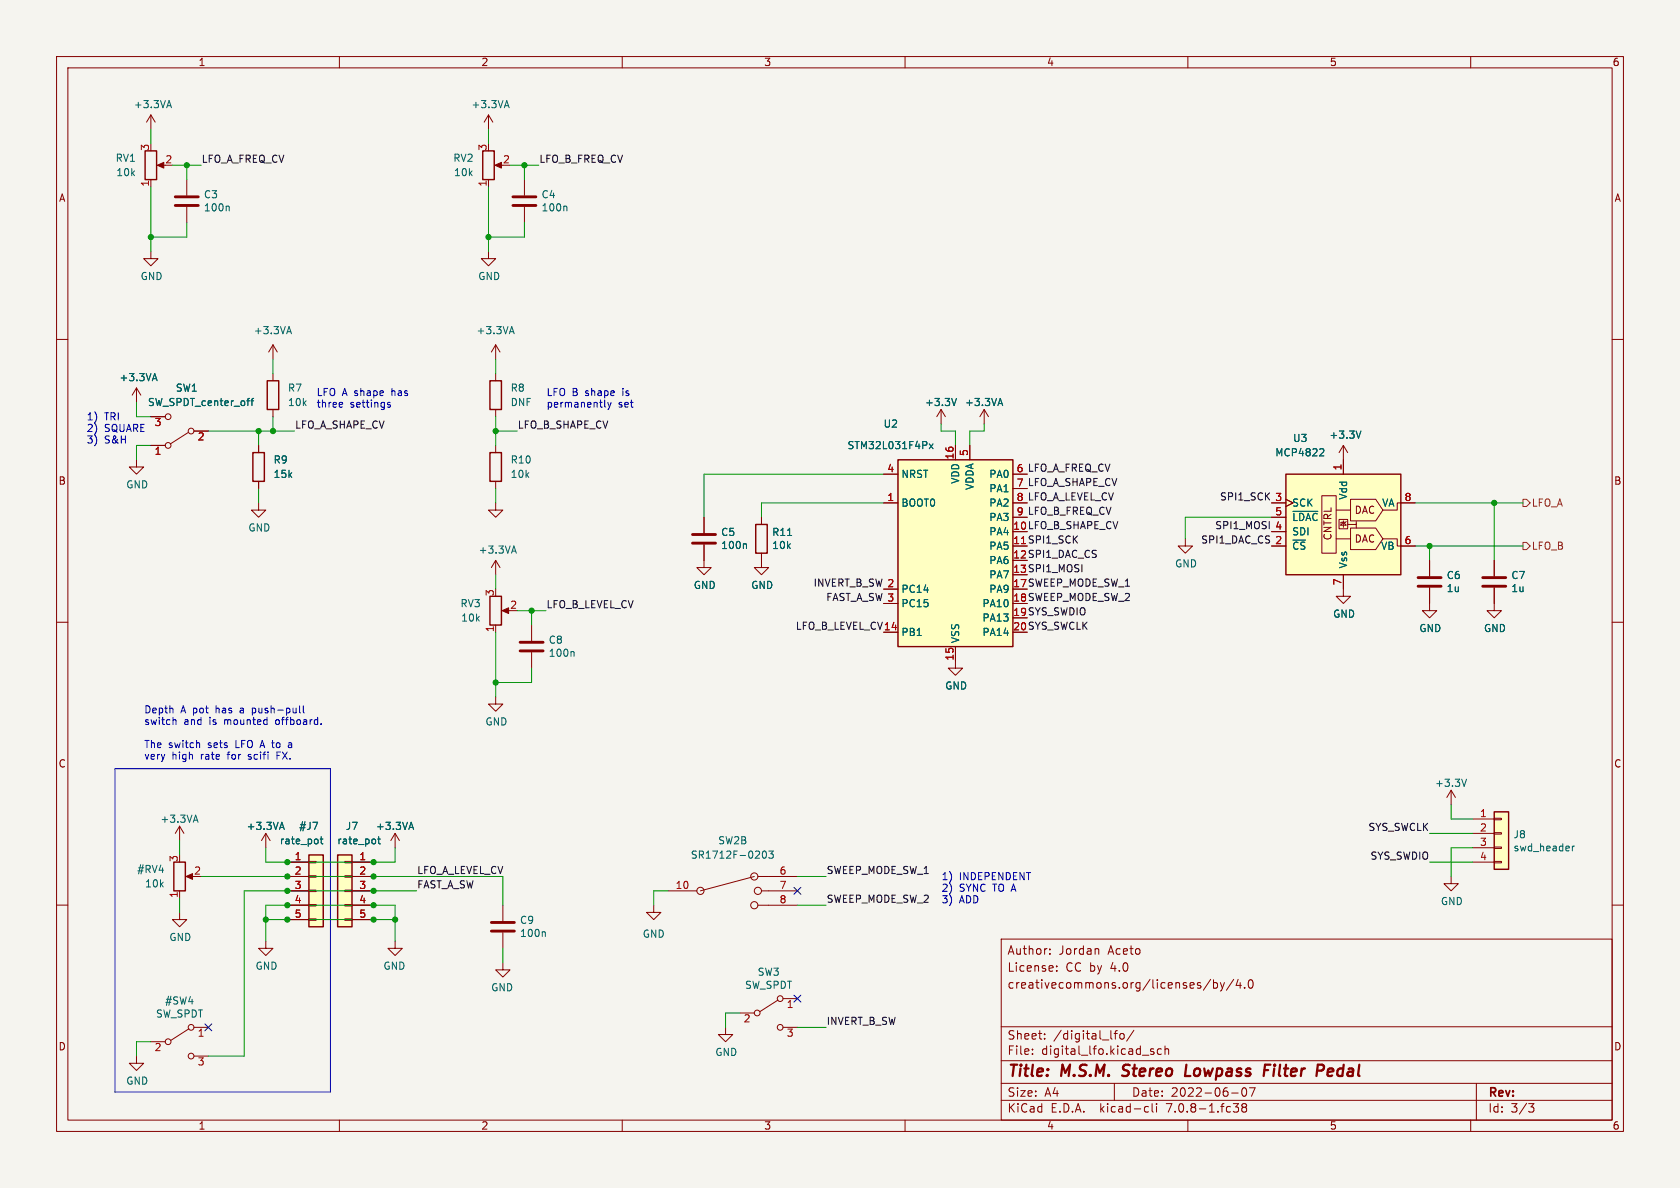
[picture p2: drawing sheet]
<svg xmlns="http://www.w3.org/2000/svg" width="297mm" height="210mm" viewBox="0 0 297 210" stroke-linecap="round" stroke-linejoin="round" font-family="sans-serif">
<path d="M0 0h297v210h-297z" fill="#f5f4ef" stroke="#f5f4ef" stroke-width=".18"/>
<g fill="none" stroke="#840000" stroke-width=".18">
<path d="M10 10h277v190h-277zM12 12h273v186h-273zM60 10v2M110 10v2M160 10v2M210 10v2M260 10v2M26.7 20.3l-.8 1.3M26.7 20.3v2.6M26.7 31.8v1.2M26.7 20.3l.7 1.3M28.2 29.2h1"/>
<path d="M33 31.8v2.7M33 36.6v2.8M86.4 20.3v2.6M86.4 31.8v1.2M86.4 20.3l-.8 1.3M86.4 20.3l.7 1.3M87.9 29.2h1M92.7 31.8v2.7M92.7 36.6v2.8M10 60h2M26.7 44.5v1.2h1.2l-1.2 1.3-1.3-1.3h1.3M86.4 44.5v1.2h1.2l-1.2 1.3-1.3-1.3h1.3"/>
<path d="M285 60h2M24.1 68.6l-.7 1.3M24.1 68.6v2.5M24.1 68.6l.8 1.3M26.7 78.7h2.5M26.7 73.7h2.5M33.3 76.5l-3.2 2M34.3 76.2h2.5M45.7 78.7v1.3M48.3 61v2.5M48.3 66v1.3M48.3 72.4v1.3"/>
<path d="M48.3 61l-.8 1.2M48.3 61l.7 1.2M87.6 61v2.5M87.6 66v1.3M87.6 72.4v1.3M87.6 78.7v1.3M87.6 61l-.7 1.2M87.6 61l.8 1.2M166.4 72.4l-.8 1.3M166.4 72.4v2.5M166.4 72.4l.7 1.3M168.9 78.7v2.6"/>
<path d="M171.4 78.7v2.6M174 72.4l-.8 1.3M174 72.4v2.5M174 72.4l.8 1.3M237.5 78.7v5.1M237.5 78.7l-.8 1.3M237.5 78.7l.8 1.3M24.1 81.3v1.3h1.3l-1.3 1.2-1.2-1.2h1.2M45.7 88.9v1.3h1.3l-1.3 1.2-1.3-1.2h1.3M45.7 85.1v1.3M87.6 88.9v1.3h1.3l-1.3 1.2-1.2-1.2h1.2M87.6 85.1v1.3"/>
<path d="M87.6 99.1v2.5M87.6 99.1l-.7 1.2M87.6 99.1l.8 1.2M124.5 96.3v4h1.2l-1.2 1.3-1.3-1.3h1.3M124.5 91.4v2.8M134.6 97.8v2.5h1.3l-1.3 1.3-1.3-1.3h1.3M134.6 91.4v1.3M156.2 88.9h2.5M156.2 83.8h2.5M179.1 88.9h2.5M179.1 91.4h2.5M179.1 83.8h2.5"/>
<path d="M179.1 86.4h2.5M209.5 95.3v1.2h1.3l-1.3 1.3-1.2-1.3h1.2M224.8 96.5h2.5M224.8 88.9h2.5M224.8 94h2.5M224.8 91.4h2.5M227.3 88.3l1.3 .6-1.3 .6M233.7 87.6h2.5v10.2h-2.5zM236.2 95.3h2.6M236.2 90.2h2.6M236.7 91.8h1.6v1.7h-1.6zM237.5 92.3l.5 .5h-1z"/>
<path d="M237.5 92.1v1.1M238 92.2l-.1 .1h-.8l-.1 .2M238.8 93.3h4.4l1.3 2-1.3 1.9h-4.4zM238.8 88.3h4.4l1.3 1.9-1.3 1.9h-4.4zM239.8 92.2v.5h-1.5M239.8 92.6v.7M244.5 95.3h2.5v1.2h3.2M250.2 88.9h-3.2v1.3h-2.5M252.7 99.1v2.8M264.2 99.1v2.8M10 110h2M87.6 110.5v1.3"/>
<path d="M89.2 108h1M94 110.5v2.8M94 115.3v2.8M156.2 111.8h2.5M156.2 104.1h2.5M156.2 106.7h2.5M168.9 114.3v3.8h1.3l-1.3 1.3-1.3-1.3h1.3M237.5 101.6v3.8h1.3l-1.3 1.3-1.3-1.3h1.3M252.7 103.9v4.1h1.3l-1.3 1.2-1.2-1.2h1.2M264.2 103.9v4.1h1.2l-1.2 1.2-1.3-1.2h1.3M285 110h2M87.6 123.2v1.3h1.3l-1.3 1.2-1.2-1.2h1.2"/>
<path d="M256.5 139.7l-.7 1.3M256.5 139.7v2.5M256.5 139.7l.8 1.3M10 160h2M31.7 146.1l-.7 1.2M31.7 146.1v2.5M31.7 157.5v1.3M31.7 146.1l.8 1.2M33.3 154.9h1M47 147.3l.8 1.3M47 147.3v2.6M47 147.3l-.8 1.3"/>
<path d="M50.8 154.9h3.8M50.8 152.4h3.8M50.8 157.5h3.8M54.6 159.9h1.3v.2h-1.3zM54.6 157.4h1.3v.2h-1.3zM54.6 154.8h1.3v.3h-1.3zM54.6 152.3h1.3v.2h-1.3zM61 159.9h1.2v.2h-1.2zM61 157.4h1.2v.2h-1.2zM61 154.8h1.2v.3h-1.2zM61 152.3h1.2v.2h-1.2zM62.2 154.9h3.8"/>
<path d="M62.2 152.4h3.8M62.2 157.5h3.8M69.8 147.3l-.7 1.3M69.8 147.3v2.6M69.8 147.3l.8 1.3M118.1 157.5h5.1M133.3 154.9l-9.5 2.6M134 154.9h7M134.6 157.5h6.4M256.5 154.9v1.3h1.3l-1.3 1.3-1.2-1.3h1.2M260.3 152.4h3.9M260.3 144.8h3.9"/>
<path d="M260.3 147.3h3.9M260.3 149.9h3.9M264.2 152.3h1.2v.2h-1.2zM264.2 149.7h1.2v.3h-1.2zM264.2 147.2h1.2v.2h-1.2zM264.2 144.7h1.2v.2h-1.2zM285 160h2M31.7 161.3v1.3h1.3l-1.3 1.2-1.2-1.2h1.2M47 166.4v1.2h1.3l-1.3 1.3-1.3-1.3h1.3M50.8 160h3.8M50.8 162.6h3.8M54.6 162.4h1.3v.3h-1.3z"/>
<path d="M61 162.4h1.2v.3h-1.2zM62.2 160h3.8M62.2 162.6h3.8M69.8 166.4v1.2h-1.2l1.2 1.3 1.3-1.3h-1.3M88.9 170.2v1.3h-1.3l1.3 1.2 1.3-1.2h-1.3M88.9 160v2.8M88.9 164.8v2.8M115.6 160v1.3h1.2l-1.2 1.3-1.3-1.3h1.3M130.8 179.1h2.5M134 160h7M137.5 176.8l-3.1 2M138.4 176.5h2.6"/>
<path d="M177 166h108v32h-108zM185.6 168.6v.1M185.6 167.8v.1M186.8 171.6v.1M186.8 170.8v.1M194 167.7l.2 .2v.8M214 173.1l-1.3 2M214.5 173.2v1.5M214.5 173.8l.5-.1 .2 .3v.4l-.1 .2h-.6M215.7 173.7l.4 1M216.1 174.7l-.1 .4-.3 .1M216.5 173.7l-.4 1"/>
<path d="M218.1 173.1l-1.3 2M218.9 173.1l-.4 1.1h1M219.2 173.7v1M220 174.6v.1M220.8 173.3l.2-.1a.81 .81 0 0 1 .6 .6 .81 .81 0 0 1-.3 .8l-.1 .1a.81 .81 0 0 1-.4-1.4zM24.1 186.7v1.3h1.3l-1.3 1.2-1.2-1.2h1.2M26.7 184.2h2.5M33.4 181.9l-3.2 2M34.3 181.6h2.5M34.3 186.7h2.5M60 198v2M110 198v2"/>
<path d="M128.3 181.6v1.3h1.2l-1.2 1.3-1.3-1.3h1.3M138.4 181.6h2.6M160 198v2M177 194.5h108M177 191.5h108M177 187.5h108M177 181.5h108M182.5 186.3v.1M182.5 185.5v.1M184.7 183.6v.1M184.7 182.8v.1M197 182.7h.5"/>
<path d="M197 191.5v3M197.5 182.2l-.3 .2v1.3M198 182.8l.2-.1 .5 .1v.6l-.1 .2-.4 .1-.2-.1zM200.5 182.1l-1.3 2M202.6 195.6l.4 .1M203 196.5l-.4 .1M203.7 195.1v1.3l.2 .2M204 185.5l-.4-.1-.2 .2 .1 .2 .5 .2v.3h-.6M204.5 195.1v.1M204.5 195.6v1M205.3 185.5l-.4-.1-.3 .3v.4l.1 .2h.6M206 185.5l.2-.1 .3 .1 .1 .9"/>
<path d="M206 184.9v1.5M210 198v2M217.7 193.2h1.2M218 195.1h1l-.5 .6 .4 .1v.7l-.2 .1-.6-.1M219.7 192.4a.81 .81 0 0 0 .3 1.4l.2-.1 .2-.5-.2-.8M219.8 195.7l-.3-.2 .3-.4h.3l.3 .3-.3 .3M219.8 195.7l-.3 .3 .1 .5 .2 .1h.3l.3-.3-.1-.4-.2-.2M219.8 195.7h.3M221.9 192.3l-.7 1.5M260 198v2M261 191.5v6.5M270.2 195.1h1l-.5 .6 .4 .1 .1 .5-.3 .3h-.4"/>
<circle cx="29.7" cy="73.7" r=".51"/>
<circle cx="29.7" cy="78.7" r=".51"/>
<circle cx="33.8" cy="76.2" r=".51"/>
<circle cx="123.8" cy="157.5" r=".63"/>
<circle cx="133.3" cy="154.9" r=".63"/>
<circle cx="134" cy="157.5" r=".63"/>
<circle cx="133.3" cy="160" r=".63"/>
<circle cx="133.9" cy="179.1" r=".51"/>
<circle cx="137.9" cy="176.5" r=".51"/>
<circle cx="29.7" cy="184.2" r=".51"/>
<circle cx="33.8" cy="186.7" r=".51"/>
<circle cx="33.8" cy="181.6" r=".51"/>
<circle cx="137.9" cy="181.6" r=".51"/>
</g>
<path d="M198.4 190.1l.2 .1M198.7 188.4l-.1 .2v.4M209.7 188.2l-.2 2h.9M223.5 189.2h.7M223.6 188.2h1M233.9 188.3a.53 .53 0 0 1 0 .8M235.5 188.9l-.6 .1-.2 .9 .2 .3h.4M235.7 189.4l-1 .1" fill="none" stroke="#840000" stroke-width=".4"/>
<g fill="none" stroke="#006464" stroke-width=".18">
<path d="M29.6 18.7h.6M29.9 17.8l.4 1.2M89.3 18.7h.6M89.6 17.8l.4 1.2M40.3 36.4l.2 .2v.7M100 36.4l.2 .2v.7M50.8 58.6h.6M51.1 57.7l.4 1.3M90.2 58.6h.6M90.5 57.7l.4 1.3M27.1 66.9h.6M27.4 66l.4 1.3"/>
<path d="M43.6 70.9h.5M44 70.4h.1M44.4 70.9h.4M44.8 70.4l-.3 .2v1.1M164.3 78.5l.6 .8M164.9 78.5l-.6 .8M169.1 70.4l-.4 1.3M176.5 71.3h.6M176.8 70.4l.5 1.3M233.5 79.3l.4 .1 .1 .3-.7 .9h.7M240.6 76.2l-.4 1.3M90.6 97.4h.6"/>
<path d="M90.9 96.5l.4 1.3M131.8 96.1l.2 .2v.7M139.2 94.7h.8M228.6 90.4h4.4M101.3 115.2l.2 .2v.6M259.3 137.7l-.5 1.3M34.3 145h.6M34.6 144.1l.4 1.3M49.5 146.3h.6M49.8 145.4l.5 1.2M56.6 148.3h.5M56.8 147.9v1.1l.3 .2"/>
<path d="M66.8 148.3h.4M66.9 147.9v1.1l.3 .2M72.4 146.3h.6M72.7 145.4l.4 1.2M135 150.5l.1-.1a.68 .68 0 0 1 .4 .7 .68 .68 0 0 1-.4 .6 .84 .84 0 0 1-.1-1.2zM135.9 150.4h.8l-.4 .5 .3 .1v.6l-.1 .1-.6-.1M278 149.6v.8M278.3 149.6l-.3 .2M96.2 164.7l.2 .2v.7"/>
</g>
<g fill="none" stroke="#840000" stroke-width=".51">
<path d="M31 36.3h4.1M31 34.8h4.1M90.7 36.3h4M90.7 34.8h4M122.4 96h4.1M122.4 94.5h4.1M91.9 115.1h4.1M91.9 113.5h4.1M250.7 103.6h4.1M250.7 102.1h4.1M262.1 103.6h4.1M262.1 102.1h4.1"/>
<path d="M86.9 164.6h4M86.9 163.1h4"/>
</g>
<g fill="none" stroke="#840000" stroke-width=".25">
<path d="M25.7 26.7h2v5.1h-2zM85.3 26.7h2.1v5.1h-2.1zM47.2 67.3h2.1v5.1h-2.1zM86.6 67.3h2v5.1h-2zM44.7 80h2v5.1h-2zM86.6 80h2v5.1h-2zM133.6 92.7h2v5.1h-2zM158.7 81.3h20.4v33h-20.4zM227.3 83.8h20.3v17.8h-20.3zM86.6 105.4h2v5.1h-2zM30.7 152.4h2.1v5.1h-2.1zM54.6 151.1h2.5v12.7h-2.5z"/>
<path d="M59.7 151.1h2.5v12.7h-2.5zM264.2 143.5h2.5v10.2h-2.5z"/>
</g>
<g fill="#840000" stroke="#840000" stroke-width=".18">
<path d="M27.8 29.2l1.2-.5v1z"/>
<path d="M87.5 29.2l1.1-.5v1z"/>
<path d="M32.9 154.9l1.1-.5v1z"/>
<path d="M88.8 108l1.1-.6v1.1z"/>
</g>
<g fill="#ffffc2" stroke="#ffffc2" stroke-width=".18">
<path d="M59.7 151.1h2.5v12.7h-2.5z"/>
<path d="M264.2 143.5h2.5v10.2h-2.5z"/>
<path d="M227.3 83.8h20.3v17.8h-20.3z"/>
<path d="M158.7 81.3h20.4v33h-20.4z"/>
<path d="M54.6 151.1h2.5v12.7h-2.5z"/>
</g>
<path d="M269.2 88.3h.7l.6 .6-.6 .6h-.7zM269.2 95.9h.7l.6 .6-.6 .7h-.7z" fill="none" stroke="#725600" stroke-width=".18"/>
<g fill="none" stroke="#0000c2" stroke-width=".18">
<path d="M60.4 71.1l.2 .3-.6 .2M60.5 71.9l-.1 .1M68.5 71.4l.5 .3-.1 .3-.4-.1M69 71.2l-.3-.1-.2 .2M106.9 70.7v1.1l.2 .2M107.4 71.1l.3 .9M107.7 72l-.3 .4M108 71.1l-.3 .9M20.3 135.9h38.1v57.1h-38.1zM30.8 127.2l.3 .2v.7M35.1 131.3l.2 .2v.7M44.6 125.2v1.3"/>
<path d="M44.6 126h.1M44.7 125.2h-.1M49 133.5h.4M49 132.9v1.3M51.4 131.3l-.4 .1M51.4 131.7h-.3l-.1 .2v.2l.4 .1M53 124.8v1l.1 .2M53.6 124.8v1l.2 .2M56.8 128v.1"/>
</g>
<g fill="none" stroke="#009600" stroke-width=".18">
<path d="M26.7 22.9v2.5M26.7 33v11.5M30.5 29.2h5.1M33 29.2v2.6M33 39.4v2.5h-6.3M86.4 22.9v2.5M86.4 33v11.5M90.2 29.2h5M92.7 39.4v2.5h-6.3M92.7 29.2v2.6M24.1 71.1v2.6h2.6M26.7 78.7h-2.6v2.6"/>
<path d="M36.8 76.2h15.3M45.7 76.2v2.5M48.3 63.5v2.5M48.3 73.7v2.5M87.6 76.2h3.8M87.6 63.5v2.5M87.6 73.7v5M166.4 74.9v1.3h2.5v2.5M174 74.9v1.3h-2.6v2.5M45.7 86.4v2.5M87.6 86.4v2.5M156.2 88.9h-21.6v2.5"/>
<path d="M156.2 83.8h-31.7v7.6M224.8 91.4h-15.3v3.9M250.2 96.5h19M250.2 88.9h19M252.7 96.5v2.6M264.2 88.9v10.2M87.6 101.6v2.5M87.6 111.8v11.4M91.4 108h5.1M94 118.1v2.6h-6.4M94 108v2.5M31.7 148.6v2.5"/>
<path d="M31.7 158.8v2.5M35.6 154.9h53.3v5.1M47 149.9v2.5h22.8v-2.5M73.7 157.5h-30.5v29.2h-6.4M118.1 157.5h-2.5v2.5M141 154.9h5M252.7 152.4h7.6M252.7 147.3h7.6M256.5 142.2v2.6h3.8M260.3 149.9h-3.8v5M47 166.4v-6.4h22.8v6.4M47 162.6h22.8"/>
<path d="M88.9 167.6v2.6M130.8 179.1h-2.5v2.5M141 160h5M26.7 184.2h-2.6v2.5M141 181.6h5"/>
</g>
<path d="M140.4 156.9l1.2 1.2M141.6 156.9l-1.2 1.2M140.4 175.9l1.2 1.2M141.6 175.9l-1.2 1.2M36.2 181l1.2 1.2M37.4 181l-1.2 1.2" fill="none" stroke="#000084" stroke-width=".18"/>
<g fill="#009600" stroke="#009600" stroke-width=".18">
<circle cx="47" cy="162.6" r=".46"/>
<circle cx="26.7" cy="41.9" r=".46"/>
<circle cx="66" cy="154.9" r=".46"/>
<circle cx="66" cy="152.4" r=".46"/>
<circle cx="50.8" cy="152.4" r=".46"/>
<circle cx="50.8" cy="154.9" r=".46"/>
<circle cx="48.3" cy="76.2" r=".46"/>
<circle cx="45.7" cy="76.2" r=".46"/>
<circle cx="33" cy="29.2" r=".46"/>
<circle cx="87.6" cy="76.2" r=".46"/>
<circle cx="86.4" cy="41.9" r=".46"/>
<circle cx="92.7" cy="29.2" r=".46"/>
<circle cx="94" cy="108" r=".46"/>
<circle cx="264.2" cy="88.9" r=".46"/>
<circle cx="252.7" cy="96.5" r=".46"/>
<circle cx="66" cy="157.5" r=".46"/>
<circle cx="50.8" cy="157.5" r=".46"/>
<circle cx="50.8" cy="160" r=".46"/>
<circle cx="50.8" cy="162.6" r=".46"/>
<circle cx="66" cy="162.6" r=".46"/>
<circle cx="66" cy="160" r=".46"/>
<circle cx="69.8" cy="162.6" r=".46"/>
<circle cx="87.6" cy="120.7" r=".46"/>
</g>
<g font-size="2.8" fill="#840000">
<text x="178" y="190.9">Title:</text>
<text x="187.7" y="190.9">M.S.M.</text>
<text x="199.3" y="190.9">Stereo</text>
<text x="211.2" y="190.9">Lowpass</text>
<text x="225.9" y="190.9">Filter</text>
<text x="236" y="190.9">Pedal</text>
</g>
<g font-size="2.1" fill="#840000">
<text x="178" y="172">License:</text>
<text x="178" y="169">Author:</text>
<text x="187.2" y="169">Jordan</text>
<text x="188.4" y="172">CC by</text>
<text x="196" y="169">Aceto</text>
<text x="196.5" y="172">4.0</text>
<text x="178" y="175">creativecommons.org/licenses/by/4.0</text>
<text x="178" y="184">Sheet:</text>
<text x="186.2" y="184">/digital_lfo/</text>
<text x="178" y="186.7">File:</text>
<text x="184.1" y="186.7">digital_lfo.kicad_sch</text>
<text x="178" y="196.9">KiCad</text>
<text x="178" y="194.1">Size:</text>
<text x="184.7" y="194.1">A4</text>
<text x="185.7" y="196.9">E.D.A.</text>
<text x="194.6" y="196.9">kicad-cli</text>
<text x="200" y="194.1">Date:</text>
<text x="206.5" y="196.9">7.0.8-1.fc38</text>
<text x="207" y="194.1">2022-06-07</text>
<text x="263" y="194.3">Rev:</text>
<text x="263" y="196.9">Id:</text>
<text x="267.1" y="196.9">3/3</text>
</g>
<g font-size="1.8" fill="#840000">
<text x="35" y="11.9">1</text>
<text x="85" y="11.9">2</text>
<text x="135" y="11.9">3</text>
<text x="185" y="11.9">4</text>
<text x="235" y="11.9">5</text>
<text x="285" y="11.9">6</text>
<text x="10.3" y="35.9">A</text>
<text x="285.3" y="35.9">A</text>
<text x="10.3" y="85.9">B</text>
<text x="285.3" y="85.9">B</text>
<text x="179" y="93.7">10 LFO_B_SHAPE_CV</text>
<text x="235.6" y="95.6" transform="rotate(-90 235.6 95.6)">CNTRL</text>
<text x="239.4" y="91">DAC</text>
<text x="179" y="98.8">12 SPI1_DAC_CS</text>
<text x="179" y="101.3">13 SPI1_MOSI</text>
<text x="239.4" y="96.1">DAC</text>
<text x="179" y="103.9">17 SWEEP_MODE_SW_1</text>
<text x="179" y="106.4">18 SWEEP_MODE_SW_2</text>
<text x="179" y="109">19 SYS_SWDIO</text>
<text x="179" y="111.5">20 SYS_SWCLK</text>
<text x="10.3" y="135.9">C</text>
<text x="285.3" y="135.9">C</text>
<text x="10.3" y="185.9">D</text>
<text x="285.3" y="185.9">D</text>
<text x="35" y="199.9">1</text>
<text x="85" y="199.9">2</text>
<text x="135" y="199.9">3</text>
<text x="185" y="199.9">4</text>
<text x="235" y="199.9">5</text>
<text x="285" y="199.9">6</text>
</g>
<g font-size="1.8" fill="#006464">
<text x="23.6" y="19.3">+3.3VA</text>
<text x="83.3" y="19.3">+3.3VA</text>
<text x="20.3" y="28.8">RV1</text>
<text x="80" y="28.8">RV2</text>
<text x="20.5" y="31.3">10k</text>
<text x="36" y="35.3">C3</text>
<text x="80.2" y="31.3">10k</text>
<text x="95.6" y="35.3">C4</text>
<text x="36" y="37.6">100n</text>
<text x="95.6" y="37.6">100n</text>
<text x="24.8" y="49.7">GND</text>
<text x="84.5" y="49.7">GND</text>
<text x="44.8" y="59.3">+3.3VA</text>
<text x="84.1" y="59.3">+3.3VA</text>
<text x="21" y="67.6">+3.3VA</text>
<text x="26.1" y="72">SW_SPDT_center_off</text>
<text x="31" y="69.4">SW1</text>
<text x="50.8" y="69.4">R7</text>
<text x="50.8" y="72">10k</text>
<text x="90.2" y="69.4">R8</text>
<text x="90.2" y="72">DNF</text>
<text x="163.4" y="72">+3.3V</text>
<text x="170.5" y="72">+3.3VA</text>
<text x="156.1" y="75.8">U2</text>
<text x="234.9" y="77.7">+3.3V</text>
<text x="48.3" y="82.1">R9</text>
<text x="90.2" y="82.1">R10</text>
<text x="149.7" y="79.6">STM32L031F4Px</text>
<text x="225.4" y="80.9">MCP4822</text>
<text x="228.5" y="78.3">U3</text>
<text x="22.2" y="86.5">GND</text>
<text x="48.3" y="84.7">15k</text>
<text x="90.2" y="84.7">10k</text>
<text x="159.3" y="89.8">BOOT0</text>
<text x="159.3" y="84.7">NRST</text>
<text x="169.8" y="85.6" transform="rotate(-90 169.8 85.6)">VDD</text>
<text x="172.3" y="86.7" transform="rotate(-90 172.3 86.7)">VDDA</text>
<text x="174.8" y="84.7">PA0</text>
<text x="174.8" y="87.2">PA1</text>
<text x="174.8" y="89.8">PA2</text>
<text x="228.3" y="89.8">SCK</text>
<text x="238.4" y="88.4" transform="rotate(-90 238.4 88.4)">Vdd</text>
<text x="244.3" y="89.8">VA</text>
<text x="43.8" y="94.2">GND</text>
<text x="127.4" y="94.9">C5</text>
<text x="136.4" y="94.9">R11</text>
<text x="174.8" y="94.8">PA4</text>
<text x="174.8" y="92.3">PA3</text>
<text x="228.3" y="94.8">SDI</text>
<text x="228.3" y="92.3">~{LDAC}</text>
<text x="84.5" y="98.1">+3.3VA</text>
<text x="127.4" y="97.3">100n</text>
<text x="136.4" y="97.3">10k</text>
<text x="174.8" y="97.4">PA5</text>
<text x="174.8" y="99.9">PA6</text>
<text x="207.6" y="100.5">GND</text>
<text x="228.3" y="97.4">~{CS}</text>
<text x="238.4" y="100.6" transform="rotate(-90 238.4 100.6)">Vss</text>
<text x="244.1" y="97.4">VB</text>
<text x="81.3" y="107.5">RV3</text>
<text x="122.6" y="104.3">GND</text>
<text x="132.7" y="104.3">GND</text>
<text x="159.3" y="105">PC14</text>
<text x="159.3" y="107.5">PC15</text>
<text x="173.6" y="107.5">PA10</text>
<text x="174.8" y="102.5">PA7</text>
<text x="174.8" y="105">PA9</text>
<text x="255.7" y="102.6">C6</text>
<text x="255.7" y="104.9">1u</text>
<text x="267.1" y="102.6">C7</text>
<text x="267.1" y="104.9">1u</text>
<text x="81.4" y="110.1">10k</text>
<text x="96.9" y="114">C8</text>
<text x="159.3" y="112.6">PB1</text>
<text x="169.8" y="113.8" transform="rotate(-90 169.8 113.8)">VSS</text>
<text x="173.6" y="110.1">PA13</text>
<text x="173.6" y="112.6">PA14</text>
<text x="235.6" y="109.4">GND</text>
<text x="250.8" y="111.9">GND</text>
<text x="262.2" y="111.9">GND</text>
<text x="96.9" y="116.3">100n</text>
<text x="167" y="122.1">GND</text>
<text x="85.7" y="128.4">GND</text>
<text x="253.6" y="139.3">+3.3V</text>
<text x="28.3" y="145.6">+3.3VA</text>
<text x="43.5" y="146.9">+3.3VA</text>
<text x="49.4" y="149.5">rate_pot</text>
<text x="52.8" y="146.9">#J7</text>
<text x="59.5" y="149.5">rate_pot</text>
<text x="61" y="146.9">J7</text>
<text x="66.4" y="146.9">+3.3VA</text>
<text x="126.9" y="149.5">SW2B</text>
<text x="267.5" y="148.4">J8</text>
<text x="24.2" y="154.5">#RV4</text>
<text x="122" y="152">SR1712F-0203</text>
<text x="267.5" y="150.7">swd_header</text>
<text x="25.6" y="157.1">10k</text>
<text x="254.6" y="160.2">GND</text>
<text x="29.8" y="166.5">GND</text>
<text x="91.8" y="163.5">C9</text>
<text x="91.8" y="165.8">100n</text>
<text x="113.5" y="166">GND</text>
<text x="45.1" y="171.6">GND</text>
<text x="67.7" y="171.6">GND</text>
<text x="133.9" y="172.7">SW3</text>
<text x="29.1" y="177.8">#SW4</text>
<text x="86.7" y="175.4">GND</text>
<text x="131.6" y="175">SW_SPDT</text>
<text x="27.5" y="180.1">SW_SPDT</text>
<text x="22.2" y="191.9">GND</text>
<text x="126.4" y="186.9">GND</text>
</g>
<g font-size="1.8" fill="#a90000">
<text x="26.4" y="26.7" transform="rotate(-90 26.4 26.7)">3</text>
<text x="29.1" y="29">2</text>
<text x="86.1" y="26.7" transform="rotate(-90 86.1 26.7)">3</text>
<text x="88.8" y="29">2</text>
<text x="26.4" y="33.1" transform="rotate(-90 26.4 33.1)">1</text>
<text x="86.1" y="33.1" transform="rotate(-90 86.1 33.1)">1</text>
<text x="27.2" y="75.6">3</text>
<text x="27.2" y="80.7">1</text>
<text x="34.9" y="78.2">2</text>
<text x="156.8" y="83.6">4</text>
<text x="168.7" y="81.3" transform="rotate(-90 168.7 81.3)">16</text>
<text x="171.2" y="80.7" transform="rotate(-90 171.2 80.7)">5</text>
<text x="179.6" y="83.6">6</text>
<text x="237.2" y="83.3" transform="rotate(-90 237.2 83.3)">1</text>
<text x="156.8" y="88.6">1</text>
<text x="179.6" y="86.1">7</text>
<text x="179.6" y="88.6">8</text>
<text x="225.4" y="88.6">3</text>
<text x="248.2" y="88.6">8</text>
<text x="179" y="93.7">10</text>
<text x="179.6" y="91.2">9</text>
<text x="225.4" y="93.7">4</text>
<text x="225.4" y="91.2">5</text>
<text x="179" y="96.3">11 SPI1_SCK</text>
<text x="179" y="96.3">11</text>
<text x="179" y="98.8">12</text>
<text x="179" y="101.3">13</text>
<text x="225.4" y="96.3">2</text>
<text x="248.2" y="96.3">6</text>
<text x="87.4" y="105.5" transform="rotate(-90 87.4 105.5)">3</text>
<text x="90.1" y="107.7">2</text>
<text x="156.8" y="103.9">2</text>
<text x="156.8" y="106.4">3</text>
<text x="179" y="103.9">17</text>
<text x="179" y="106.4">18</text>
<text x="237.2" y="103.6" transform="rotate(-90 237.2 103.6)">7</text>
<text x="87.4" y="111.8" transform="rotate(-90 87.4 111.8)">1</text>
<text x="156.2" y="111.5">14</text>
<text x="179" y="109">19</text>
<text x="179" y="111.5">20</text>
<text x="168.7" y="116.9" transform="rotate(-90 168.7 116.9)">15</text>
<text x="261.5" y="144.5">1</text>
<text x="261.5" y="147.1">2</text>
<text x="261.5" y="149.6">3</text>
<text x="31.5" y="152.5" transform="rotate(-90 31.5 152.5)">3</text>
<text x="34.2" y="154.7">2</text>
<text x="52" y="152.1">1</text>
<text x="52" y="154.7">2</text>
<text x="63.4" y="152.1">1</text>
<text x="63.4" y="154.7">2</text>
<text x="137.7" y="154.7">6</text>
<text x="261.5" y="152.1">4</text>
<text x="31.5" y="158.8" transform="rotate(-90 31.5 158.8)">1</text>
<text x="52" y="157.2">3</text>
<text x="52" y="159.8">4</text>
<text x="63.4" y="157.2">3</text>
<text x="63.4" y="159.8">4</text>
<text x="119.3" y="157.2">10</text>
<text x="137.7" y="157.2">7</text>
<text x="137.7" y="159.8">8</text>
<text x="52" y="162.3">5</text>
<text x="63.4" y="162.3">5</text>
<text x="139" y="178.5">1</text>
<text x="34.9" y="183.6">1</text>
<text x="131.4" y="181.1">2</text>
<text x="139" y="183.6">3</text>
<text x="27.2" y="186.1">2</text>
<text x="34.9" y="188.7">3</text>
</g>
<g font-size="1.8" fill="#0f0f0f">
<text x="35.6" y="28.9">LFO_A_FREQ_CV</text>
<text x="95.2" y="28.9">LFO_B_FREQ_CV</text>
<text x="52.1" y="75.9">LFO_A_SHAPE_CV</text>
<text x="91.4" y="75.9">LFO_B_SHAPE_CV</text>
<text x="179.6" y="83.6">6 LFO_A_FREQ_CV</text>
<text x="179.6" y="86.1">7 LFO_A_SHAPE_CV</text>
<text x="179.6" y="88.6">8 LFO_A_LEVEL_CV</text>
<text x="215.6" y="88.6">SPI1_SCK</text>
<text x="179.6" y="91.2">9 LFO_B_FREQ_CV</text>
<text x="214.7" y="93.6">SPI1_MOSI</text>
<text x="212.2" y="96.2">SPI1_DAC_CS 2</text>
<text x="96.5" y="107.6">LFO_B_LEVEL_CV</text>
<text x="143.7" y="103.8">INVERT_B_SW 2</text>
<text x="146" y="106.3">FAST_A_SW3</text>
<text x="140.6" y="111.4">LFO_B_LEVEL_CV14</text>
<text x="241.8" y="147">SYS_SWCLK</text>
<text x="73.7" y="154.6">LFO_A_LEVEL_CV</text>
<text x="146" y="154.6">SWEEP_MODE_SW_1</text>
<text x="242.2" y="152.1">SYS_SWDIO</text>
<text x="73.7" y="157.1">FAST_A_SW</text>
<text x="146" y="159.7">SWEEP_MODE_SW_2</text>
<text x="146" y="181.3">INVERT_B_SW</text>
</g>
<g font-size="1.8" fill="#0000c2">
<text x="55.9" y="70.1">LFO A shape</text>
<text x="69.5" y="70.1">has</text>
<text x="96.5" y="70.1">LFO B</text>
<text x="103.6" y="70.1">shape</text>
<text x="110.3" y="70.1">is</text>
<text x="15.2" y="74.4">1)</text>
<text x="15.2" y="76.4">2)</text>
<text x="18.5" y="74.4">TRI</text>
<text x="18.5" y="76.4">SQUARE</text>
<text x="55.9" y="72.1">three</text>
<text x="61.9" y="72.1">settings</text>
<text x="96.5" y="72.1">permanently</text>
<text x="109.3" y="72.1">set</text>
<text x="15.2" y="78.5">3)</text>
<text x="18.5" y="78.5">S&amp;H</text>
<text x="25.4" y="126.2">Depth</text>
<text x="25.4" y="128.2">switch</text>
<text x="32" y="126.2">A pot</text>
<text x="32.5" y="128.2">and</text>
<text x="37.1" y="128.2">is</text>
<text x="38.4" y="126.2">has</text>
<text x="39.9" y="128.2">mounted</text>
<text x="42.9" y="126.2">a</text>
<text x="45.2" y="126.2">push-pull</text>
<text x="49.2" y="128.2">offboard.</text>
<text x="25.4" y="132.3">The</text>
<text x="25.4" y="134.4">very</text>
<text x="29.8" y="132.3">switch</text>
<text x="30.4" y="134.4">high</text>
<text x="35.6" y="134.4">rate</text>
<text x="36.9" y="132.3">sets</text>
<text x="40.5" y="134.4">for</text>
<text x="41.9" y="132.3">LFO A to</text>
<text x="44.4" y="134.4">scifi</text>
<text x="49.6" y="134.4">FX.</text>
<text x="51.8" y="132.3">a</text>
<text x="166.4" y="155.7">1)</text>
<text x="169.6" y="155.7">INDEPENDENT</text>
<text x="166.4" y="157.7">2)</text>
<text x="166.4" y="159.8">3)</text>
<text x="169.6" y="157.7">SYNC TO A</text>
<text x="169.6" y="159.8">ADD</text>
</g>
<g font-size="1.8" fill="#725600">
<text x="270.7" y="89.8">LFO_A</text>
<text x="270.7" y="97.4">LFO_B</text>
</g>
</svg>
